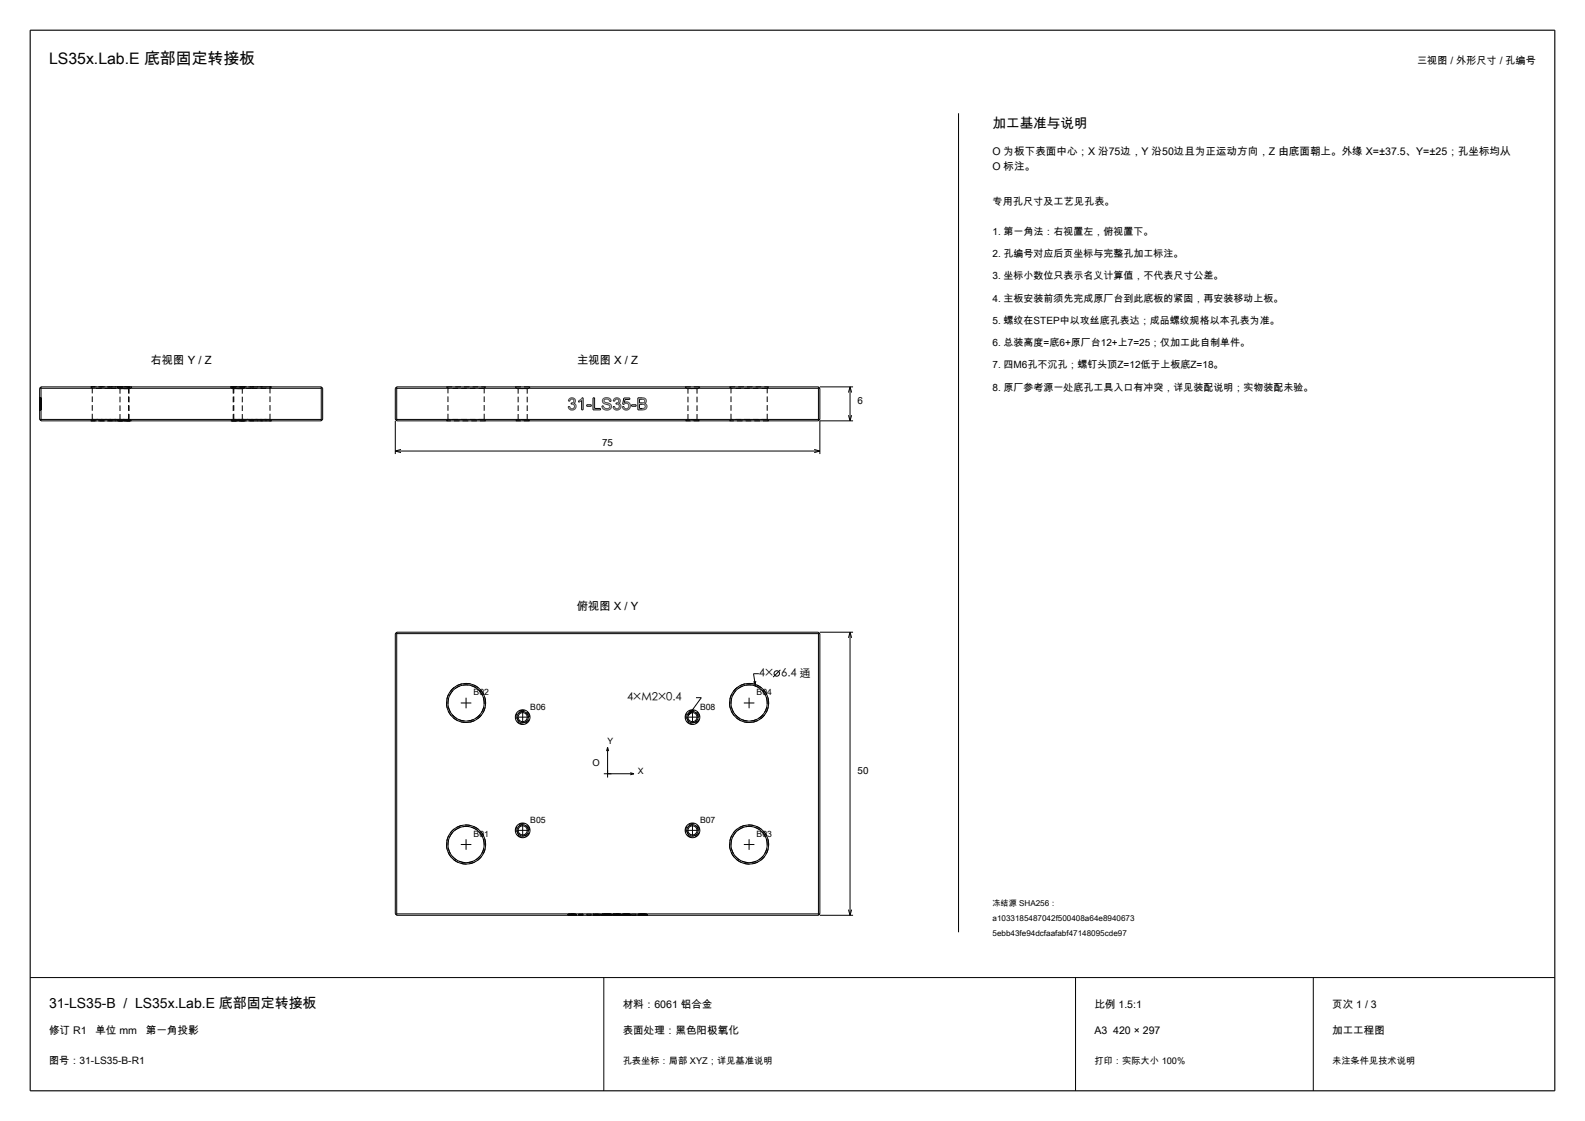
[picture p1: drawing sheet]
<svg xmlns="http://www.w3.org/2000/svg" width="420mm" height="297mm" viewBox="0 0 420 297" stroke-linecap="round" stroke-linejoin="round" font-family="sans-serif">
<path d="M8 8h404v281h-404z" fill="none" stroke="#000" stroke-width=".3"/>
<g fill="none" stroke="#000" stroke-width=".26">
<path d="M254 30v217M10.5 102.9h75M10.5 111.1h75M10.5 102.9v8.2M10.5 111.1l.4 .4M10.9 111.5h74.2M10.9 102.5h74.2M10.9 102.5l-.4 .4M10.9 102.5v9M85.1 102.5v9M85.1 102.5l.4 .4M85.5 102.9v8.2"/>
<path d="M85.5 111.1l-.4 .4M104.7 102.9v8.2M104.7 111.5v8.8M104.7 102.9h112.6M104.7 111.1h112.6M104.7 111.1l.4 .4M104.7 119.5h112.6M104.7 119.5l1.5 .4M105.1 102.5v9M105.1 102.5l-.4 .4M105.1 111.5h111.8M105.1 102.5h111.8"/>
<path d="M106.2 119.1l-1.5 .4M150.6 107.8l.4-.1 .2 .5M150.6 107.8h.1M150.6 107.8v.1M150.6 107.9h.1M150.6 107.9v.1M150.6 108v.1M150.6 108.1l.1 .1M150.7 105.9l-.1 .3 .4 .1v-.2M150.7 108.2h.1M150.7 105.9h.1M150.7 108.2l.3 .3"/>
<path d="M150.7 105.8v.1M150.8 105.7l-.1 .1M150.9 105.7h-.1M151 108.5h.1M151 105.5l-.1 .2M151.1 105.5h-.1M151.1 106l-.1 .1M151.1 108.5v.1M151.1 105.5h.1M151.1 108.6h.1M151.2 108.6h.1M151.2 105.4l-.1 .1"/>
<path d="M151.2 108.2h.1M151.2 105.8l-.1 .2M151.3 105.4h-.1M151.3 108.2l.1 .1M151.3 105.8h-.1M151.3 108.6h.1M151.3 105.4h.1M151.3 108.6h.2M151.3 105.4h.6M151.4 105.7l-.1 .1M151.4 108.3h.1M151.5 105.7h-.1"/>
<path d="M151.5 108.6h.1M151.7 106.7h-.3l-.1 .4h.4M151.7 105.7h-.2M151.7 105.7h.1M151.7 105.7l.1 .1M151.7 106.7h.1M151.7 107.1h.1M151.7 108.6h-.2M151.8 108.6h-.1M151.8 107.1l.2 .1M151.8 105.8h.1M151.9 105.8v.1"/>
<path d="M151.9 105.4v.1M151.9 106.6l-.2 .1M151.9 106.6h.1M151.9 105.5l.2 .1M151.9 105.9h.1M152 106.6h-.1M152 106.5v.1M152 105.9v.1M152 106.5h.1M152 108.6h-.2M152 107.2h.1M152 106h.1"/>
<path d="M152 106.4v.1M152 108.6h.1M152.1 106.4h-.1M152.1 106.9h.1M152.1 106v.1M152.1 107.2l.1 .2M152.1 106.4h.1M152.1 106.1v.1M152.1 106.2v.2M152.1 106.9l.4 .3 .1 .6M152.1 108.5l-.1 .1M152.1 105.6h.1"/>
<path d="M152.2 107.4h.1M152.2 108.5h-.1M152.2 107.4l-.1 .7-.6 .2M152.2 105.6l.1 .2M152.3 105.8h.1M152.4 105.8v.1M152.4 106.6l-.3 .2M152.4 105.9v.1M152.4 106.5v.1M152.4 106l.1 .2M152.5 106.4l-.1 .1M152.5 106.4h.1"/>
<path d="M152.5 108.2l-.3 .3M152.5 106.2h.1M152.5 106.2v.2M152.5 108.2h.1M152.5 108.1v.1M152.6 108.1h-.1M152.6 107.9v.2M152.6 107.9h.1M152.6 107.8v.1M152.6 107.8h.1M153.3 106.2l1-.8h.2v3.2h-.4v-2.5l-.8 .5zM154.2 105.4v.1"/>
<path d="M155.5 107.2h1.2v.4h-1.2zM157.1 105.4h.5v2.8h1.5v.4h-2zM159.6 106.2v.1M159.6 106.3v.1M159.6 106.4l.1 .1M159.7 106.5l.4 .4 1.2 .4M159.7 105.9l-.1 .3M159.7 105.8v.1M159.8 105.7l-.1 .1M159.9 105.6l-.1 .1M160 106.2v.1M160 106.2h.1"/>
<path d="M160 106.3h.1M160 106.1v.1M160 106.3l.1 .1M160 108h.1M160.1 106.4v.1M160.1 108l.2 .2M160.1 106.5h.1M160.2 106.5h.1M160.2 106.5l1.5 .5 .3 .8M160.2 105.8l-.2 .3M160.2 105.8h.1M160.3 108.2h.1"/>
<path d="M160.3 108.2l.6 .1M161 108.3h-.1M161.1 105.8h-.9M161.1 105.8h.1M161.3 107.3h.1M161.4 107.3v.1M161.4 108.1l-.4 .2M161.4 107.4h.1M161.5 108.1h-.1M161.5 107.4h.1M161.5 108.1h.1M161.5 108v.1"/>
<path d="M161.5 107.4v.1M161.5 107.5h.1M161.5 105.6h.1M161.5 105.6l-.8-.2-.8 .2M161.6 107.5h.1M161.6 107.9l-.1 .1M161.6 107.5v.1M161.6 107.9h.1M161.6 107.6h.1M161.6 105.6l.3 .7h-.4l-.3-.5M161.6 107.6v.1M161.6 107.8v.1"/>
<path d="M161.6 107.7h.1M161.6 107.8h.1M161.6 107.7v.1M162 107.9l-.3 .5-.8 .2-1-.2-.4-.8 .4-.1 .1 .5M162 107.8v.1M162.5 107.8l.3-.1 .5 .6 .6-.2M162.5 107.8h.1M162.5 107.8v.1M162.5 107.9h.1M162.5 107.9v.1M162.5 108v.1M162.5 108.1l.1 .1"/>
<path d="M162.6 108.2h.1M162.6 105.9h.1M162.6 108.2v.1M162.6 105.8v.1M162.6 108.3h.1M162.7 108.3h.1M162.7 105.8h-.1M162.7 105.7v.1M162.7 108.3v.1M162.7 108.4h.1M162.8 105.7h-.1M162.8 108.4h.1"/>
<path d="M162.8 105.6v.1M162.8 108.4v.1M162.8 105.6h.1M162.8 108.5h.1M162.9 108.5h.1M162.9 105.6h-.1M162.9 108.5l.2 .1M162.9 105.5v.1M163 105.9l-.1 .4-.4-.1 .1-.3M163 105.5h-.1M163 105.9h.1M163.1 105.5h.8"/>
<path d="M163.1 105.5h-.1M163.1 108.6h.1M163.1 108.6h.2M163.3 108.6h.1M163.3 108.6l.2 .1M163.3 106.7l-.1 .4h.6M163.4 106.7h-.1M163.4 105.7l-.4 .2M163.5 105.7h-.1M163.5 105.7l.5 .4M163.5 108.6v.1M163.8 107.1h.1"/>
<path d="M163.8 106.6l-.4 .1M163.8 106.6h.1M163.9 107.1l.2 .4-.1 .6M163.9 106.5l-.1 .1M163.9 106.5h.1M163.9 105.5h.1M163.9 106.4v.1M163.9 106.9h.1M164 106.4h-.1M164 106.1v.1M164 106.2v.2M164 108.1h-.1"/>
<path d="M164 105.5l.4 .7M164 106.9l.2 .1M164.1 106.7l-.1 .1M164.2 106.7h-.1M164.2 107h.1M164.2 108.4l-.7 .2M164.2 106.7h.1M164.2 108.4h.1M164.2 106.6v.1M164.2 107l.1 .1M164.3 108.3l-.1 .1M164.3 106.6h-.1"/>
<path d="M164.3 108.3h.1M164.3 106.5v.1M164.3 107.1h.1M164.4 106.4l-.1 .1M164.4 106.4h.1M164.4 106.2h.1M164.4 107.1l.1 .7M164.4 106.2v.2M164.4 108.1l-.1 .2M164.4 108.1h.1M164.5 107.9l-.1 .2M164.5 107.9h.1"/>
<path d="M164.5 107.8v.1M164.5 107.8h.1M164.9 107.8l.4-.1 .2 .4M164.9 107.8h.1M164.9 107.8l.1 .1M165 107.9v.1M165 108h.1M165 108v.1M165 108.1l.1 .1M165.1 108.2v.1M165.1 108.3h.1M165.2 108.3v.1"/>
<path d="M165.2 108.4h.1M165.3 108.4v.1M165.3 108.5h.1M165.4 108.5h.1M165.4 108.5l.1 .1M165.4 107v.1M165.5 107h-.1M165.5 108.6h.1M165.5 108.1h.1M165.5 107h.1M165.5 108.1l.3 .2M165.5 108.6h.3"/>
<path d="M165.6 106.9l-.1 .1M165.6 106.9h.1M165.7 106.9h-.1M165.8 106.8l-.1 .1M165.8 108.3h.1M165.8 108.6h.1M165.9 106.8h-.1M165.9 106.8h.1M165.9 106.8l.5 .2M166 106.5h.1M166 106.5l-.6 .2 .2-.9h1.3v-.4h-1.6l-.3 1.7h.4M166.1 106.5h.1"/>
<path d="M166.2 106.5h.1M166.3 106.5h.1M166.3 108.6h-.5M166.4 108.6h-.1M166.4 107h.1M166.4 106.5v.1M166.4 106.6h.1M166.5 107v.1M166.5 108.1l-.7 .2M166.5 107.1v.1M166.5 108v.1M166.5 108h.1"/>
<path d="M166.5 106.6h.1M166.5 107.2h.1M166.5 107.9v.1M166.6 107.2v.7M166.6 106.6h.1M166.6 107.9h-.1M166.6 106.6v.1M166.6 106.7l.4 .6M166.8 108.3l-.4 .3M166.8 108.2v.1M166.9 108.1l-.1 .1M166.9 108.1h.1"/>
<path d="M166.9 108v.1M167 108h-.1M167 107.9v.1M167 107.8v.1M167 107.3h.1M167 107.3v.3M167 107.7v.1M167 107.6v.1M167.4 107.2h1.2v.4h-1.2zM170.5 105.8h-1v.9h1M170.5 105.8h.1M170.5 105.8l.1 .1"/>
<path d="M170.5 106.7h.1M170.6 106.7h-.1M170.6 105.9h.1M170.7 106.7h-.1M170.7 105.9h.1M170.7 107.2l-1.2-.1v1.1l1.3-.1M170.7 107.2h.1M170.7 106.6v.1M170.7 106.6h.1M170.7 105.9l.1 .1M170.8 107.2h.1M170.8 106h.1"/>
<path d="M170.8 106.5l-.1 .1M170.8 107.2l.1 .2M170.8 108.1h.1M170.8 106.5h.1M170.8 106v.1M170.8 108.5h.1M170.8 106.1h.1M170.8 106.4v.1M170.8 106.1l.1 .1M170.9 106.4h-.1M170.9 106.2h.1M170.9 106.4h.1"/>
<path d="M170.9 108l-.1 .1M170.9 106.3v.1M170.9 106.2v.1M170.9 106.3h.1M170.9 106.9l.4 .4M170.9 108h.1M170.9 107.4h.1M170.9 106.8v.1M170.9 107.4l.1 .1M171 108.5h-.2M171 105.6l-2-.2v3.2l1.8-.1M171 105.6h.1"/>
<path d="M171 107.5h.1M171 107.9l-.1 .1M171 107.8v.1M171 107.8h.1M171 107.5v.1M171 108.5h.1M171 107.7v.1M171 107.6v.1M171 107.7h.1M171 105.6l.1 .1M171.1 105.7v.1M171.1 108.4l-.1 .1"/>
<path d="M171.1 105.8l.2 .4M171.1 108.4h.1M171.2 106.6l-.3 .2M171.2 108.3l-.1 .1M171.2 106.6h.1M171.2 108.3h.1M171.3 106.4l-.1 .2M171.3 108.2l-.1 .1M171.3 106.4h.1M171.3 106.2h.1M171.3 106.2v.2M171.3 108.1v.1"/>
<path d="M171.3 108.1h.1M171.3 107.3h.1M171.4 107.3l-.1 .8M215.8 119.1l1.5 .4M216.9 102.5v9M216.9 102.5l.4 .4M217.3 102.5h8.8M217.3 102.9v8.2M217.3 111.1l-.4 .4M217.3 119.5l-1.5 .4M224.8 110l.4 1.5M225.2 102.5v9"/>
<path d="M225.2 102.5l-.4 1.5M225.2 102.5l.5 1.5M225.7 110l-.5 1.5M226.1 111.5h-8.8v8.8M104.7 167.9v74.2M104.7 167.9h112.6M105.1 167.5v75M105.1 167.5l-.4 .4M105.1 167.5h111.8M201.1 178.5h-1.4l.5 3.3M206.8 177.5l-1.9 1.9M216.9 167.5v75"/>
<path d="M216.9 167.5l.4 .4M217.3 167.9v74.2M217.3 167.5h8.8M225.2 167.5v75M225.2 167.5l-.4 1.5M225.2 167.5l.5 1.5M122.1 186.3h2.8M123.5 184.9v2.8M137.1 190h2.8M138.5 188.6v2.8M161 198v8M161 198l-.3 1"/>
<path d="M161 198l.3 1M182.1 190h2.8M183.5 188.6v2.8M184.4 184.8h1.4l-3.4 4.8M197.1 186.3h2.8M198.5 184.9v2.8M138.5 218.6v2.8M160 205h8M167 204.7l1 .3M168 205l-1 .3M183.5 218.6v2.8M122.1 223.7h2.8"/>
<path d="M123.5 222.4v2.8M137.1 220h2.8M182.1 220h2.8M197.1 223.7h2.8M198.5 222.4v2.8M8 259h404M104.7 242.1l.4 .4M104.7 242.1h112.6M105.1 242.5h111.8M160 259v30M217.3 242.5h8.8M217.3 242.1l-.4 .4"/>
<path d="M224.8 241l.4 1.5M225.7 241l-.5 1.5M285 259v30M348 259v30"/>
<circle cx="205.8" cy="178.4" r=".72"/>
<circle cx="123.5" cy="186.3" r="5.2"/>
<circle cx="123.5" cy="186.3" r="4.8"/>
<circle cx="138.5" cy="190" r="1.2"/>
<circle cx="138.5" cy="190" r="1.95"/>
<circle cx="138.5" cy="190" r="1.5"/>
<circle cx="183.5" cy="190" r="1.95"/>
<circle cx="183.5" cy="190" r="1.2"/>
<circle cx="183.5" cy="190" r="1.5"/>
<circle cx="198.5" cy="186.3" r="5.2"/>
<circle cx="198.5" cy="186.2" r="4.8"/>
<circle cx="138.5" cy="220" r="1.2"/>
<circle cx="183.5" cy="220" r="1.2"/>
<circle cx="123.5" cy="223.7" r="5.2"/>
<circle cx="123.5" cy="223.8" r="4.8"/>
<circle cx="138.5" cy="220" r="1.95"/>
<circle cx="138.5" cy="220" r="1.5"/>
<circle cx="183.5" cy="220" r="1.95"/>
<circle cx="183.5" cy="220" r="1.5"/>
<circle cx="198.5" cy="223.8" r="5.2"/>
<circle cx="198.5" cy="223.7" r="4.8"/>
</g>
<g fill="none" stroke="#000" stroke-width=".26" stroke-dasharray="1.5 .8" stroke-linecap="butt">
<path d="M10.5 107.8v-.1M10.5 107.9v-.1M10.5 108v-.1M10.5 108.1v-.1M10.5 108.2v-.1M10.5 108.3v-.1M10.5 108.4v-.1M10.5 108.5v-.1M10.5 108.6v-.1M10.5 108.7v-.1M10.5 108.6v.1M10.5 108.5v.1"/>
<path d="M10.5 108.4v.1M10.5 108.3v.1M10.5 108.2v.1M10.5 108.1v.1M10.5 108v.1M10.5 107.9v.1M10.5 107.8v.1M10.5 107.7v.1M10.5 107.6v.1M10.5 107.5v.1M10.5 107.4v.1M10.5 107.3v.1"/>
<path d="M10.5 107.2v.1M10.5 107.1v.1M10.5 107v.1M10.5 106.9v.1M10.5 106.8v.1M10.5 106.7v.1M10.5 106.6v.1M10.5 106.5v.1M10.5 106.4v.1M10.5 106.3v.1M10.5 106.2v.1M10.5 106.1v.1"/>
<path d="M10.5 106v.1M10.5 105.9v.1M10.5 105.8v.1M10.5 105.7v.1M10.5 105.6v.1M10.5 105.5v.1M10.5 105.4v.1M10.5 105.5v-.1M10.5 105.6v-.1M10.5 105.7v-.1M10.5 105.8v-.1M10.5 105.9v-.1"/>
<path d="M10.5 106v-.1M10.5 106.1v-.1M10.5 106.2v-.1M10.5 106.3v-.1M10.5 106.4v-.1M10.5 106.5v-.1M10.5 106.6v-.1M10.5 106.7v-.1M10.5 107.1v-.4M10.5 107.1v-.1M10.5 107.2v-.1M10.5 107.3v-.1"/>
<path d="M10.5 107.4v-.1M10.5 107.5v-.1M10.5 107.6v-.1M10.5 107.7v-.1M10.5 107.2v.4M10.5 105.4v3.2M10.5 106.6v-.4M10.5 108.6v-2.5M10.5 108.2v.4M10.5 105.4v2.8M10.5 108.6v-3.2M10.5 106.8v-.1"/>
<path d="M10.5 106.9v-.1M10.5 107v-.1M10.5 105.8v.9M10.5 105.4v.4M10.5 107.1v-1.7M10.5 107.7h.3M10.5 107.8h.3M10.5 107.9h.3M10.5 108h.3M10.5 108.1h.3M10.5 108.2h.3M10.5 108.3h.3"/>
<path d="M10.5 108.4h.3M10.5 108.5h.3M10.5 108.6h.3M10.5 108.7h.3M10.5 107.6h.3M10.5 107.5h.3M10.5 107.4h.3M10.5 107.3h.3M10.5 107.2h.3M10.5 107.1h.3M10.5 107h.3M10.5 106.7h.3"/>
<path d="M10.5 106.6h.3M10.5 106.5h.3M10.5 106.4h.3M10.5 106.3h.3M10.5 106.2h.3M10.5 106.9h.3M10.5 106.1h.3M10.5 106h.3M10.5 106.8h.3M10.5 105.9h.3M10.5 105.8h.3M10.5 105.7h.3"/>
<path d="M10.5 105.6h.3M10.5 105.5h.3M10.5 105.4h.3M10.5 107.1v1.1M10.8 107.7v.1M10.8 107.8v-.1M10.8 107.9v-.1M10.8 107.8v.1M10.8 108v-.1M10.8 107.9v.1M10.8 108.1v-.1M10.8 108v.1"/>
<path d="M10.8 108.2v-.1M10.8 108.1v.1M10.8 108.3v-.1M10.8 108.2v.1M10.8 108.3v.1M10.8 108.4v.1M10.8 108.5v.1M10.8 108.6v.1M10.8 108.7v-.1M10.8 107.6v.1M10.8 107.5v.1M10.8 107.4v.1"/>
<path d="M10.8 107.3v.1M10.8 107.2v.1M10.8 108.6v-.1M10.8 107.1v.1M10.8 108.5v-.1M10.8 107v.1M10.8 108.4v-.1M10.8 107.1v-.1M10.8 106.7v.4M10.8 106.6v.1M10.8 107.7v-.1M10.8 107.6v-.1"/>
<path d="M10.8 106.5v.1M10.8 107.5v-.1M10.8 107.4v-.1M10.8 107.3v-.1M10.8 106.4v.1M10.8 107.2v-.1M10.8 106.3v.1M10.8 106.2v.1M10.8 107v-.1M10.8 106.1v.1M10.8 106v.1M10.8 106.9v-.1"/>
<path d="M10.8 105.9v.1M10.8 106.8v-.1M10.8 105.8v.1M10.8 106.7v-.1M10.8 105.7v.1M10.8 106.6v-.1M10.8 106.5v-.1M10.8 106.4v-.1M10.8 106.3v-.1M10.8 105.8v-.1M10.8 106.2v-.1M10.8 105.9v-.1"/>
<path d="M10.8 106.1v-.1M10.8 106v-.1M10.8 105.7v-.1M10.8 105.6v-.1M10.8 105.5v-.1M10.8 105.6v.1M10.8 105.5v.1M10.8 105.4v.1M10.8 107.6v-.4M10.8 108.6v-3.2M10.8 106.1v2.5M10.8 106.2v.4"/>
<path d="M10.8 108.6v-.4M10.8 105.4v3.2M10.8 108.2v-2.8M10.8 106.9v.1M10.8 106.8v.1M10.8 106.7v.1M10.8 105.4v1.7M10.8 105.8v-.4M10.8 106.7v-.9M10.8 108.2v-1.1M24.1 111.5h5.2M24.1 102.5h5.2"/>
<path d="M24.5 111.1h4.8M24.5 111.1l-.4 .4M24.5 102.9l-.4-.4M24.5 111.1v-8.2M29.3 111.5h5.1M29.3 102.5h5.1M29.3 111.1h4.8M29.3 102.9h-4.8M29.3 102.9h4.8M31 102.5h2M31.2 111.5h1.8M31.5 111.2h1.5"/>
<path d="M31.5 103h1.5M31.5 111.2l-.3 .3M31.5 103l-.5-.5M31.8 111.2h1.2M31.8 103h1.2M31.8 111.2v-8.2M33 111.5h1.8M33 102.5h2M33 111.2h1.5M33 103h1.5M33 111.2h1.2M33 103h1.2"/>
<path d="M34.1 111.1h-9.6M34.1 111.1l.3 .4M34.1 102.9l.3-.4M34.1 111.1v-8.2M34.2 111.2h-2.4M34.2 103h-2.4M34.2 111.2v-8.2M34.4 111.5h-10.3M34.4 102.5h-10.3M34.5 111.2h-3M34.5 103h-3M34.5 111.2l.3 .3"/>
<path d="M34.5 103l.5-.5M34.8 111.5h-3.6M35 102.5h-4M61 102.5h2M61.2 111.5h1.8M61.5 111.2h1.5M61.5 103h1.5M61.5 111.2l-.3 .3M61.5 103l-.5-.5M61.6 111.5h5.2M61.6 102.5h5.2M61.8 111.2h1.2"/>
<path d="M61.8 103h1.2M61.8 111.2v-8.2M61.9 111.1h4.9M61.9 111.1l-.3 .4M61.9 102.9l-.3-.4M61.9 111.1v-8.2M63 111.5h1.8M63 102.5h1.9M63 111.2h1.5M63 103h1.5M63 111.2h1.2M63 103h1.2"/>
<path d="M64.2 111.2h-2.4M64.2 103h-2.4M64.2 111.2v-8.2M64.5 111.2h-3M64.5 103h-3M64.5 111.2l.3 .3M64.5 103l.4-.5M64.8 111.5h-3.6M64.9 102.5h-3.9M66.8 111.5h5.1M66.8 102.5h5.1M66.8 111.1h4.7"/>
<path d="M66.8 102.9h-4.9M66.8 102.9h4.7M71.5 111.1h-9.6M71.5 111.1l.4 .4M71.5 102.9l.4-.4M71.5 111.1v-8.2M71.9 111.5h-10.3M71.9 102.5h-10.3M118.3 102.5h10.4M118.3 102.5l.4 .4M118.7 111.1l-.4 .4M118.7 111.1v-8.2"/>
<path d="M128.3 111.1h-9.6M128.3 102.9h-9.6M128.3 111.1v-8.2M128.3 102.9l.4-.4M128.7 111.5h-10.4M128.7 111.5l-.4-.4M136.6 102.5h3.9M136.6 102.5l.4 .5M137 103h3M137 111.2l-.3 .3M137.3 111.2v-8.2M139.7 111.2h-2.4"/>
<path d="M139.7 103h-2.4M139.7 111.2v-8.2M140 111.2h-3M140 103l.5-.5M140.3 111.5h-3.6M140.3 111.5l-.3-.3M181.5 102.5h3.9M181.5 102.5l.5 .5M182 103h3M182 111.2l-.3 .3M182.3 111.2v-8.2M184.7 111.2h-2.4"/>
<path d="M184.7 103h-2.4M184.7 111.2v-8.2M185 111.2h-3M185 103l.4-.5M185.3 111.5h-3.6M185.3 111.5l-.3-.3M193.3 102.5h10.4M193.3 102.5l.4 .4M193.7 111.1l-.4 .4M193.7 111.1v-8.2M203.3 111.1h-9.6M203.3 102.9h-9.6"/>
<path d="M203.3 111.1v-8.2M203.3 102.9l.4-.4M203.7 111.5h-10.4M203.7 111.5l-.4-.4M128.3 186.3a4.8 4.8 0 0 0-7-4.3 4.8 4.8 0 0 0-.5 8.2 4.8 4.8 0 0 0 7.5-3.4v-.5M128.7 186.3a5.2 5.2 0 0 0-7.6-4.6 5.2 5.2 0 0 0-.5 8.8 5.2 5.2 0 0 0 8-3.7l.1-.5M140 190a1.5 1.5 0 0 0-2.2-1.3 1.5 1.5 0 0 0-.2 2.5 1.5 1.5 0 0 0 2.4-.9v-.3M140.3 190a1.8 1.8 0 0 0-2.6-1.6 1.8 1.8 0 0 0-.3 3 1.8 1.8 0 0 0 2.9-1.1v-.3M185 190a1.5 1.5 0 0 0-2.2-1.3 1.5 1.5 0 0 0-.2 2.5 1.5 1.5 0 0 0 2.4-.9v-.3M185.3 190a1.8 1.8 0 0 0-2.6-1.6 1.8 1.8 0 0 0-.3 3 1.8 1.8 0 0 0 2.9-1.1v-.3M203.3 186.3a4.8 4.8 0 0 0-7-4.3 4.8 4.8 0 0 0-.5 8.2 4.8 4.8 0 0 0 7.5-3.4v-.5M203.7 186.3a5.2 5.2 0 0 0-7.6-4.6 5.2 5.2 0 0 0-.5 8.8 5.2 5.2 0 0 0 8-3.7l.1-.5"/>
<path d="M128.3 223.7a4.8 4.8 0 0 0-7-4.2 4.8 4.8 0 0 0-.5 8.2 4.8 4.8 0 0 0 7.5-3.4v-.6M128.7 223.7a5.2 5.2 0 0 0-7.6-4.5 5.2 5.2 0 0 0-.5 8.8 5.2 5.2 0 0 0 8-3.7l.1-.6M140 220a1.5 1.5 0 0 0-2.2-1.3 1.5 1.5 0 0 0-.2 2.5 1.5 1.5 0 0 0 2.4-.9v-.3M140.3 220a1.8 1.8 0 0 0-2.6-1.6 1.8 1.8 0 0 0-.3 3 1.8 1.8 0 0 0 2.9-1.1v-.3M185 220a1.5 1.5 0 0 0-2.2-1.3 1.5 1.5 0 0 0-.2 2.5 1.5 1.5 0 0 0 2.4-.9v-.3M185.3 220a1.8 1.8 0 0 0-2.6-1.6 1.8 1.8 0 0 0-.3 3 1.8 1.8 0 0 0 2.9-1.1v-.3M203.3 223.7a4.8 4.8 0 0 0-7-4.2 4.8 4.8 0 0 0-.5 8.2 4.8 4.8 0 0 0 7.5-3.4v-.6M203.7 223.7a5.2 5.2 0 0 0-7.6-4.5 5.2 5.2 0 0 0-.5 8.8 5.2 5.2 0 0 0 8-3.7l.1-.6M150.6 242.5h.4M150.6 242.5v-.3M150.6 242.2h.4M150.6 242.2h.1"/>
<path d="M150.6 242.5h.1M150.7 242.5h-.1M150.7 242.5v-.3M150.7 242.2h-.1M150.7 242.2h.1M150.7 242.5h.1M150.8 242.5h-.1M150.8 242.5v-.3M150.8 242.2h-.1M150.8 242.5h.1M150.8 242.2h.1M150.9 242.5v-.3"/>
<path d="M150.9 242.2h-.1M150.9 242.5h-.1M150.9 242.2h.1M150.9 242.5h.1M151 242.5h-.1M151 242.5v-.3M151 242.2h-.4M151 242.2h-.1M151 242.5h-.4M151 242.2h.1M151 242.5h.1M151.1 242.5v-.3"/>
<path d="M151.1 242.2h-.1M151.1 242.5h-.1M151.1 242.2h.1M151.1 242.5h.1M151.2 242.5h-.1M151.2 242.5v-.3M151.2 242.2h-.1M151.2 242.5h.1M151.2 242.2h.1M151.3 242.5v-.3M151.3 242.2h-.1M151.3 242.5h-.1"/>
<path d="M151.3 242.2h.1M151.3 242.5h.1M151.4 242.5h-.1M151.4 242.5v-.3M151.4 242.2h-.1M151.4 242.5h.1M151.4 242.2h.1M151.5 242.5h-.1M151.5 242.5v-.3M151.5 242.2h-.1M151.5 242.5h.1M151.5 242.2h.1"/>
<path d="M151.6 242.5h-.1M151.6 242.5v-.3M151.6 242.2h-.1M151.6 242.2h.1M151.6 242.5h.1M151.7 242.5h-.1M151.7 242.5v-.3M151.7 242.2h-.1M151.7 242.5h.1M151.7 242.2h.1M151.8 242.5v-.3M151.8 242.2h-.1"/>
<path d="M151.8 242.5h-.1M151.8 242.2h.1M151.8 242.5h.1M151.9 242.5h-.1M151.9 242.5v-.3M151.9 242.2h-.1M151.9 242.2h.1M151.9 242.5h.1M152 242.5h-.1M152 242.5v-.3M152 242.2h-.1M152 242.2h.1"/>
<path d="M152 242.5h.1M152.1 242.5v-.3M152.1 242.2h-.1M152.1 242.5h-.1M152.1 242.2h.1M152.1 242.5h.1M152.2 242.5h-.1M152.2 242.5v-.3M152.2 242.2h-.1M152.2 242.2h.1M152.2 242.5h.1M152.3 242.5h-.1"/>
<path d="M152.3 242.5v-.3M152.3 242.2h-.1M152.3 242.5h.1M152.3 242.2h.1M152.4 242.5h-.1M152.4 242.5v-.3M152.4 242.2h-.1M152.4 242.5h.1M152.4 242.2h.1M152.5 242.5h-.1M152.5 242.5v-.3M152.5 242.2h-.1"/>
<path d="M152.5 242.5h.1M152.5 242.2h.1M152.6 242.5h-.1M152.6 242.5v-.3M152.6 242.2h-.1M152.6 242.5h.1M152.6 242.2h.1M152.7 242.5h-.1M152.7 242.5v-.3M152.7 242.2h-.1M153.3 242.5h.1M153.3 242.5v-.3"/>
<path d="M153.3 242.2h.1M153.4 242.5h.1M153.4 242.5v-.3M153.4 242.2h-.1M153.4 242.5h-.1M153.4 242.2h.1M153.5 242.5h.1M153.5 242.5v-.3M153.5 242.2h-.1M153.5 242.5h-.1M153.5 242.2h.1M153.6 242.5v-.3"/>
<path d="M153.6 242.2h-.1M153.6 242.5h-.1M153.6 242.2h.2M153.6 242.5h.1M153.7 242.5h.1M153.7 242.5v-.3M153.7 242.2h-.1M153.8 242.5h-.2M153.8 242.5v-.3M153.8 242.2h.1M153.8 242.2h-.1M153.8 242.5h.1"/>
<path d="M153.9 242.5h-.1M153.9 242.5v-.3M153.9 242.2h.1M153.9 242.5h.1M153.9 242.2h-.1M154 242.5h-.1M154 242.5v-.3M154 242.2h-.1M154 242.5h.1M154 242.2h.1M154.1 242.5v-.3M154.1 242.2h-.1"/>
<path d="M154.1 242.5h-.1M154.1 242.2h.4M154.1 242.5h.1M154.2 242.5v-.3M154.2 242.2h-.1M154.2 242.5h.1M154.3 242.5h.2M154.3 242.5v-.3M154.3 242.2h-.1M154.5 242.5h-.4M154.5 242.5v-.3M154.5 242.2h-.2"/>
<path d="M155.5 242.5v-.3M155.5 242.2h1.2M156.7 242.5h-1.2M156.7 242.5v-.3M157.1 242.5h.5M157.1 242.5v-.3M157.1 242.2h2M157.6 242.5h1.5M157.6 242.5v-.3M157.6 242.2h-.5M159.1 242.5h-2M159.1 242.5v-.3"/>
<path d="M159.1 242.2h-1.5M159.5 242.5h.4M159.5 242.5v-.3M159.5 242.2h.1M159.6 242.5h-.1M159.6 242.5v-.3M159.6 242.2h.1M159.6 242.5h.1M159.7 242.5h-.1M159.7 242.5v-.3M159.7 242.2h-.1M159.7 242.2h.1"/>
<path d="M159.7 242.5h.1M159.8 242.5v-.3M159.8 242.2h-.1M159.8 242.5h-.1M159.8 242.2h.1M159.8 242.5h.1M159.9 242.5h-.1M159.9 242.5v-.3M159.9 242.2h-.1M159.9 242.2h-.4M159.9 242.2h.1M159.9 242.5h.1"/>
<path d="M160 242.5v-.3M160 242.2h-.1M160 242.5h-.1M160 242.2h.1M160 242.5h.1M160.1 242.5v-.3M160.1 242.2h-.1M160.1 242.5h-.1M160.1 242.5h.1M160.1 242.2h.1M160.2 242.5v-.3M160.2 242.2h-.1"/>
<path d="M160.2 242.5h-.1M160.2 242.2h.1M160.2 242.5h.1M160.3 242.5h-.1M160.3 242.5v-.3M160.3 242.2h.1M160.3 242.5h.1M160.3 242.2h-.1M160.4 242.5h-.1M160.4 242.5v-.3M160.4 242.2h-.1M160.4 242.5h.1"/>
<path d="M160.4 242.2h.1M160.5 242.5v-.3M160.5 242.2h-.1M160.5 242.5h-.1M160.5 242.2h.2M160.5 242.2h.1M160.5 242.5h.1M160.5 242.5h.2M160.6 242.5v-.3M160.6 242.2h-.1M160.6 242.5h-.1M160.6 242.2h.1"/>
<path d="M160.6 242.5h.1M160.7 242.5v-.3M160.7 242.2h-.1M160.7 242.5h.1M160.7 242.2h-.2M160.7 242.5h-.1M160.7 242.2h.1M160.7 242.5h-.2M160.7 242.2h.2M160.8 242.5h-.1M160.8 242.5v-.3M160.8 242.2h-.1"/>
<path d="M160.8 242.5h.2M160.8 242.5h.1M160.8 242.2h.1M160.9 242.5h-.2M160.9 242.5v-.3M160.9 242.2h.1M160.9 242.2h-.1M160.9 242.5h.1M160.9 242.5h-.1M161 242.5h.1M161 242.5v-.3M161 242.2h-.1"/>
<path d="M161 242.5h-.1M161 242.2h.1M161 242.5h.2M161 242.2h-.2M161 242.2h.2M161.1 242.5v-.3M161.1 242.2h-.1M161.1 242.5h-.1M161.1 242.2h.1M161.1 242.5h.1M161.2 242.5v-.3M161.2 242.2h-.1"/>
<path d="M161.2 242.5h-.2M161.2 242.2h.1M161.2 242.5h-.1M161.2 242.5h.1M161.2 242.2h-.2M161.3 242.5h-.1M161.3 242.5v-.3M161.3 242.2h-.1M161.3 242.5h.1M161.3 242.2h.1M161.4 242.5h-.1M161.4 242.5v-.3"/>
<path d="M161.4 242.2h-.1M161.4 242.2h.1M161.4 242.5h.1M161.5 242.5v-.3M161.5 242.2h-.1M161.5 242.5h-.1M161.5 242.5h.1M161.5 242.2h.4M161.5 242.2h.1M161.6 242.5v-.3M161.6 242.2h-.1M161.6 242.5h-.1"/>
<path d="M161.6 242.2h.1M161.6 242.5h.1M161.7 242.5v-.3M161.7 242.2h-.1M161.7 242.5h-.1M161.7 242.2h.1M161.7 242.5h.1M161.8 242.5h-.1M161.8 242.5v-.3M161.8 242.2h-.1M161.8 242.5h.1M161.8 242.2h.1"/>
<path d="M161.9 242.5v-.3M161.9 242.2h-.1M161.9 242.5h-.1M161.9 242.5h.1M161.9 242.5h-.4M161.9 242.2h.1M162 242.5v-.3M162 242.2h-.1M162 242.5h-.1M162.5 242.5h.3M162.5 242.5v-.3M162.5 242.2h.4"/>
<path d="M162.5 242.5h.1M162.5 242.2h.1M162.6 242.5v-.3M162.6 242.2h-.1M162.6 242.5h-.1M162.6 242.5h.1M162.6 242.2h.1M162.7 242.5v-.3M162.7 242.2h-.1M162.7 242.5h-.1M162.7 242.5h.1M162.7 242.2h.1"/>
<path d="M162.8 242.5v-.3M162.8 242.2h-.1M162.8 242.5h-.1M162.8 242.2h.1M162.8 242.5h.1M162.8 242.2h-.3M162.9 242.5v-.3M162.9 242.2h-.1M162.9 242.5h-.1M162.9 242.5h-.4M162.9 242.2h.1M162.9 242.5h.1"/>
<path d="M163 242.5v-.3M163 242.2h-.1M163 242.5h-.1M163 242.5h.1M163 242.2h.1M163.1 242.5v-.3M163.1 242.2h-.1M163.1 242.5h-.1M163.1 242.5h.1M163.1 242.2h.1M163.2 242.5v-.3M163.2 242.2h-.1"/>
<path d="M163.2 242.5h-.1M163.2 242.5h.1M163.2 242.2h.1M163.3 242.5v-.3M163.3 242.2h-.1M163.3 242.5h-.1M163.3 242.5h.1M163.3 242.2h.1M163.4 242.5v-.3M163.4 242.2h-.1M163.4 242.5h-.1M163.4 242.5h.1"/>
<path d="M163.4 242.2h.1M163.5 242.5v-.3M163.5 242.2h-.1M163.5 242.5h-.1M163.5 242.2h.1M163.5 242.5h.1M163.6 242.5h-.1M163.6 242.5v-.3M163.6 242.2h-.1M163.6 242.5h.1M163.6 242.2h.1M163.7 242.5v-.3"/>
<path d="M163.7 242.2h-.1M163.7 242.5h-.1M163.7 242.5h.1M163.7 242.2h.1M163.8 242.5h-.1M163.8 242.5v-.3M163.8 242.2h-.1M163.8 242.2h.1M163.8 242.5h.1M163.9 242.5h-.1M163.9 242.5v-.3M163.9 242.2h-.1"/>
<path d="M163.9 242.5h.1M163.9 242.2h.1M164 242.5v-.3M164 242.2h-.1M164 242.5h-.1M164 242.5h.1M164 242.2h.1M164.1 242.5h-.1M164.1 242.5v-.3M164.1 242.2h-.1M164.1 242.2h.1M164.1 242.5h.1"/>
<path d="M164.2 242.5h-.1M164.2 242.5v-.3M164.2 242.2h-.1M164.2 242.2h.1M164.2 242.5h.1M164.3 242.5v-.3M164.3 242.2h-.1M164.3 242.5h-.1M164.3 242.5h.1M164.3 242.2h.1M164.4 242.5v-.3M164.4 242.2h-.1"/>
<path d="M164.4 242.5h-.1M164.4 242.5h.1M164.4 242.2h.1M164.5 242.5v-.3M164.5 242.2h-.1M164.5 242.5h-.1M164.9 242.5h.4M164.9 242.5v-.3M164.9 242.2h.1M165 242.5h-.1M165 242.5v-.3M165 242.5h.3"/>
<path d="M165 242.2h.4M165 242.2h.1M165.1 242.5h-.1M165.1 242.5v-.3M165.1 242.2h.1M165.2 242.5h-.1M165.2 242.5v-.3M165.2 242.2h.1M165.3 242.5h-.1M165.3 242.5v-.3M165.3 242.5h1.6M165.3 242.2h-.3"/>
<path d="M165.3 242.5h.1M165.3 242.2h-.4M165.3 242.2h.1M165.4 242.5v-.3M165.4 242.2h-.1M165.4 242.5h-.4M165.4 242.5h-.1M165.4 242.2h.1M165.4 242.5h.1M165.4 242.2h.2M165.5 242.5h-.1M165.5 242.5v-.3"/>
<path d="M165.5 242.2h-.1M165.5 242.2h.1M165.5 242.5h.1M165.6 242.5h-.1M165.6 242.5v-.3M165.6 242.5h.1M165.6 242.2h-.1M165.6 242.5h-.2M165.6 242.2h1.3M165.6 242.2h.1M165.7 242.5v-.3M165.7 242.2h-.1"/>
<path d="M165.7 242.5h-.1M165.7 242.2h.1M165.7 242.5h.1M165.8 242.5h-.1M165.8 242.5v-.3M165.8 242.2h-.1M165.8 242.2h.1M165.8 242.5h.1M165.9 242.5h-.1M165.9 242.5v-.3M165.9 242.5h.1M165.9 242.2h-.1"/>
<path d="M165.9 242.2h.1M166 242.5h-.1M166 242.5v-.3M166 242.2h-.1M166 242.2h.1M166 242.5h.1M166.1 242.5h-.1M166.1 242.5v-.3M166.1 242.5h.1M166.1 242.2h-.1M166.1 242.2h.1M166.2 242.5v-.3"/>
<path d="M166.2 242.2h-.1M166.2 242.5h-.1M166.2 242.2h.1M166.2 242.5h.1M166.3 242.5h-.1M166.3 242.5v-.3M166.3 242.2h-.1M166.3 242.2h.1M166.3 242.5h.1M166.4 242.5h-.1M166.4 242.5v-.3M166.4 242.2h-.1"/>
<path d="M166.4 242.2h.1M166.4 242.5h.1M166.5 242.5v-.3M166.5 242.2h-.1M166.5 242.5h-.1M166.5 242.5h.1M166.5 242.2h.1M166.6 242.5h-.1M166.6 242.5v-.3M166.6 242.2h-.1M166.6 242.2h.1M166.6 242.5h.1"/>
<path d="M166.7 242.5h-.1M166.7 242.5v-.3M166.7 242.2h-.1M166.7 242.5h.1M166.7 242.2h.1M166.8 242.5v-.3M166.8 242.2h-.1M166.8 242.5h-.1M166.8 242.5h.1M166.8 242.2h.1M166.9 242.5v-.3M166.9 242.2h-.1"/>
<path d="M166.9 242.5h-.1M166.9 242.5h-1.3M166.9 242.2h-1.6M166.9 242.5h.1M166.9 242.2h.1M167 242.5v-.3M167 242.2h-.1M167 242.5h-.1M167.4 242.5v-.3M167.4 242.2h1.2M168.6 242.5h-1.2M168.6 242.5v-.3"/>
<path d="M169 242.5h1.2M169 242.5v-.3M169 242.2h1.2M169.5 242.2h.6M169.5 242.2h.7M169.5 242.5v-.3M169.5 242.5h.6M169.5 242.5h.7M170.1 242.2h.1M170.1 242.5h-.6M170.1 242.5v-.3M170.1 242.2h-.6"/>
<path d="M170.1 242.5h.2M170.2 242.2h.1M170.2 242.5h-.7M170.2 242.5v-.3M170.2 242.5h.1M170.2 242.2h-1.2M170.2 242.5h-1.2M170.2 242.2h.2M170.2 242.2h-.7M170.2 242.5h-.1M170.3 242.2h-.2M170.3 242.5h.1"/>
<path d="M170.3 242.5v-.3M170.3 242.2h-.1M170.3 242.2h.1M170.3 242.5h-.1M170.4 242.2h-.1M170.4 242.5h-.2M170.4 242.5v-.3M170.4 242.5h.1M170.4 242.2h.1M170.4 242.5h-.1M170.5 242.5h-.1M170.5 242.5v-.3"/>
<path d="M170.5 242.2h-.1M170.5 242.5h.1M170.5 242.2h.1M170.6 242.5v-.3M170.6 242.2h-.1M170.6 242.5h-.1M170.6 242.5h.1M170.6 242.2h.1M170.7 242.2h-.1M170.7 242.5v-.3M170.7 242.5h-.1M170.7 242.5h.1"/>
<path d="M170.7 242.2h.1M170.8 242.5v-.3M170.8 242.2h-.1M170.8 242.5h-.1M170.8 242.2h.1M170.8 242.5h.1M170.9 242.2h-.1M170.9 242.5v-.3M170.9 242.5h-.1M170.9 242.5h.1M170.9 242.2h.1M171 242.2h-.1"/>
<path d="M171 242.5v-.3M171 242.5h-.1M171 242.5h.1M171 242.2h.1M171.1 242.5v-.3M171.1 242.2h-.1M171.1 242.5h-.1M171.1 242.5h.1M171.1 242.2h.1M171.2 242.5v-.3M171.2 242.2h-.1M171.2 242.5h-.1"/>
<path d="M171.2 242.5h.1M171.2 242.2h.1M171.3 242.5v-.3M171.3 242.2h-.1M171.3 242.5h-.1M171.3 242.2h.1M171.3 242.5h.1M171.4 242.5h-.1M171.4 242.5v-.3M171.4 242.2h-.1"/>
</g>
<path d="M182.8 188.3l.7 .5-1.1 .8zM199.6 180.6l.8-.2-.2 1.4z" fill="#000"/>
<text font-size="4.2" x="13" y="17">LS35x.Lab.E 底部固定转接板</text>
<text font-size="3.7" x="13" y="267">31-LS35-B / LS35x.Lab.E 底部固定转接板</text>
<text font-size="3.6" x="263" y="34">加工基准与说明</text>
<g font-size="3">
<text x="39.9" y="96.5">右视图 Y / Z</text>
<text x="152.9" y="96.5">主视图 X / Z</text>
<text x="152.8" y="161.5">俯视图 X / Y</text>
<text x="201.1" y="179.4">4×</text>
<text x="207" y="179.4">6.4 通</text>
<text x="166.2" y="185.7">4×M2×0.4</text>
</g>
<g font-size="2.8">
<text x="263" y="41">O 为板下表面中心；X 沿75边，Y 沿50边且为正运动方向，Z 由底面朝上。外缘 X=±37.5、Y=±25；孔坐标均从</text>
<text x="263" y="45.1">O 标注。</text>
<text x="165" y="267">材料：6061 铝合金</text>
<text x="290" y="267">比例 1.5:1</text>
<text x="353" y="267">页次 1 / 3</text>
<text x="13" y="274">修订 R1</text>
<text x="25.3" y="274">单位 mm</text>
<text x="38.6" y="274">第一角投影</text>
<text x="165" y="274">表面处理：黑色阳极氧化</text>
<text x="290" y="274">A3 420 × 297</text>
<text x="353" y="274">加工工程图</text>
</g>
<g font-size="2.7">
<text x="375.5" y="17">三视图 / 外形尺寸 / 孔编号</text>
<text x="263" y="54.2">专用孔尺寸及工艺见孔表。</text>
<text x="13" y="282">图号：31-LS35-B-R1</text>
</g>
<g font-size="2.6">
<text x="263" y="62.2">1. 第一角法：右视置左，俯视置下。</text>
<text x="263" y="68.1">2. 孔编号对应后页坐标与完整孔加工标注。</text>
<text x="263" y="74">3. 坐标小数位只表示名义计算值，不代表尺寸公差。</text>
<text x="263" y="79.9">4. 主板安装前须先完成原厂台到此底板的紧固，再安装移动上板。</text>
<text x="263" y="85.8">5. 螺纹在STEP中以攻丝底孔表达；成品螺纹规格以本孔表为准。</text>
<text x="263" y="91.7">6. 总装高度=底6+原厂台12+上7=25；仅加工此自制单件。</text>
<text x="263" y="97.6">7. 四M6孔不沉孔；螺钉头顶Z=12低于上板底Z=18。</text>
<text x="227.2" y="107">6</text>
<text x="263" y="103.5">8. 原厂参考源一处底孔工具入口有冲突，详见装配说明；实物装配未验。</text>
<text x="159.6" y="118.1">75</text>
<text x="227.2" y="205">50</text>
</g>
<g font-size="2.5">
<text x="157" y="203">O</text>
<text x="165" y="282">孔表坐标：局部 XYZ；详见基准说明</text>
<text x="290" y="282">打印：实际大小 100%</text>
<text x="353" y="282">未注条件见技术说明</text>
</g>
<g font-size="2.3">
<text x="125.5" y="184.3">B02</text>
<text x="200.5" y="184.3">B04</text>
<text x="140.5" y="188">B06</text>
<text x="185.5" y="188">B08</text>
<text x="161" y="197">Y</text>
<text x="169" y="205">X</text>
<text x="125.5" y="221.7">B01</text>
<text x="140.5" y="218">B05</text>
<text x="185.5" y="218">B07</text>
<text x="200.5" y="221.7">B03</text>
</g>
<g font-size="2.1">
<text x="263" y="240">冻结源 SHA256：</text>
<text x="263" y="244">a1033185487042f500408a64e8940673</text>
<text x="263" y="248">5ebb43fe94dcfaafabf47148095cde97</text>
</g>
</svg>
